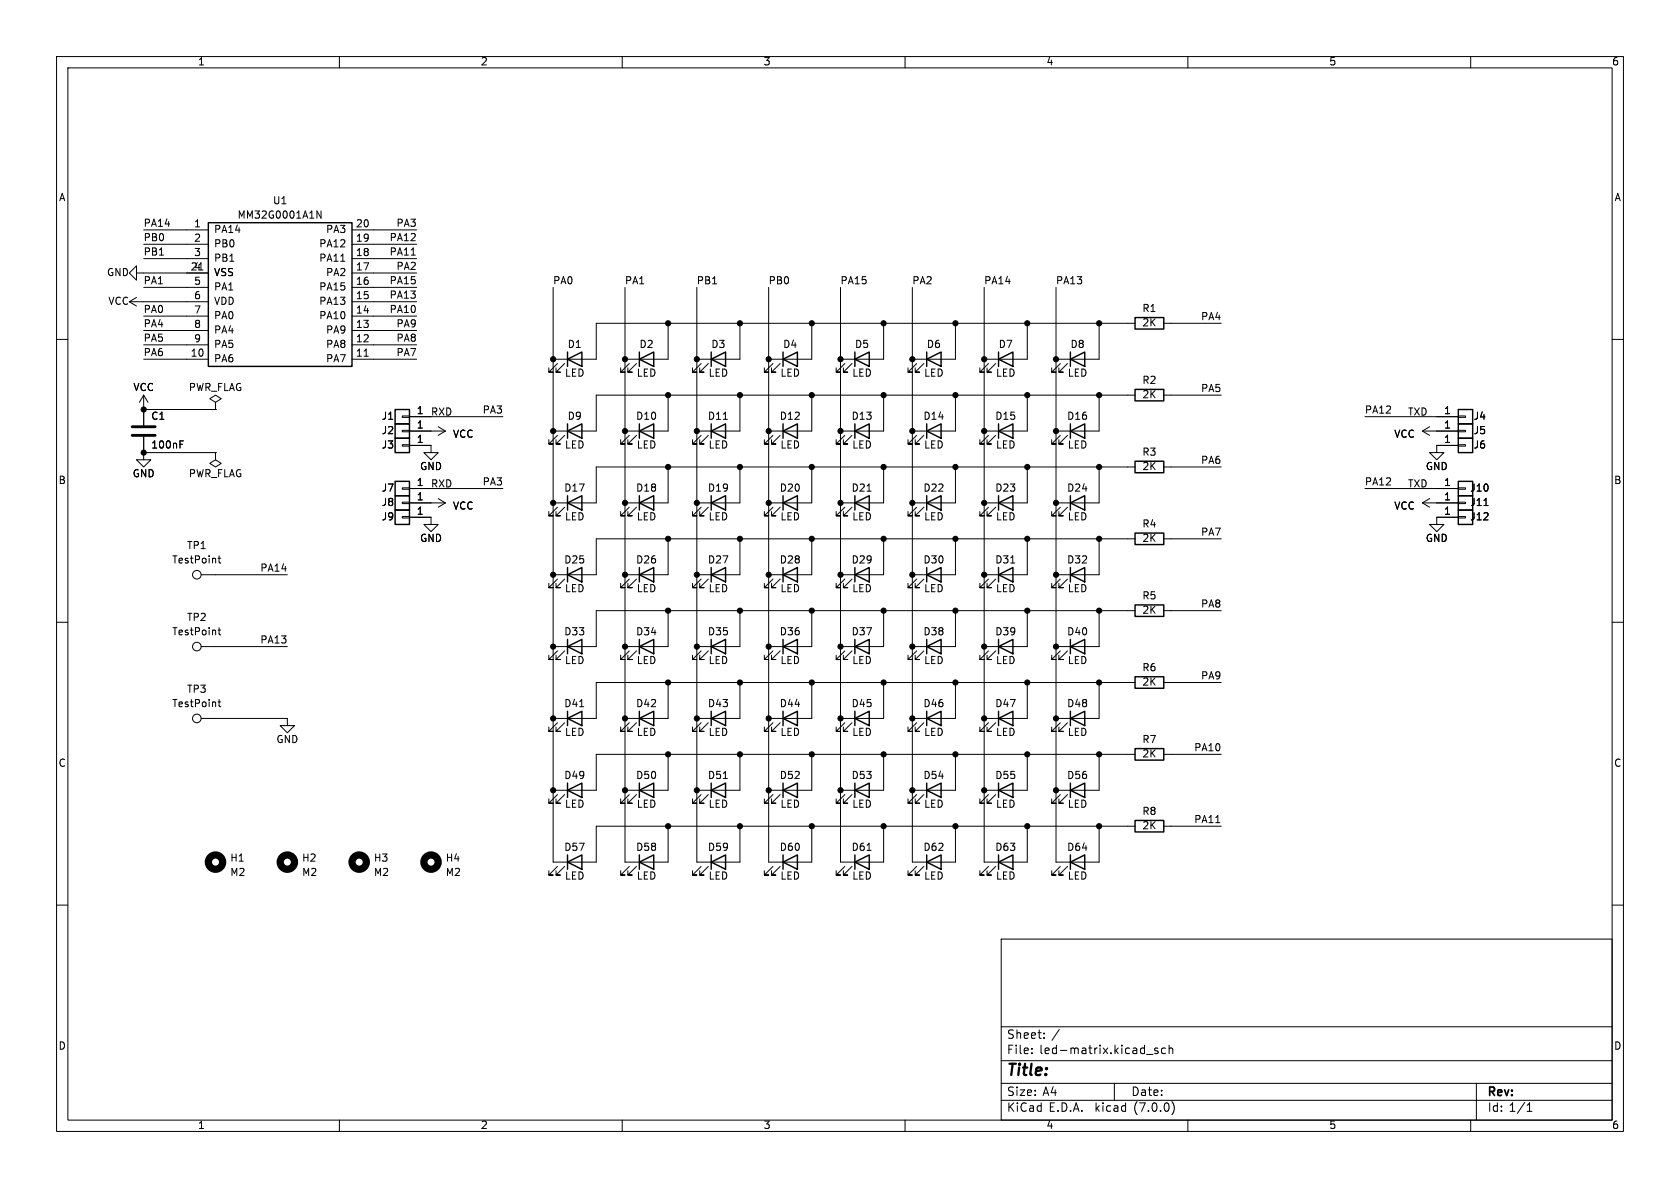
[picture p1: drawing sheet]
<svg xmlns="http://www.w3.org/2000/svg" width="297mm" height="210mm" viewBox="0 0 297 210" stroke-linecap="round" stroke-linejoin="round" font-family="sans-serif">
<g fill="none" stroke="#000" stroke-width=".18">
<path d="M10 10h277v190h-277zM12 12h273v186h-273zM60 10v2M110 10v2M160 10v2M210 10v2M260 10v2M56 37.3l.8 1.3v-1.3M10 60h2M22.9 53.3h13.9M22.9 53.3l1.2 .8M24.1 48.3v-1.3l-1.2 1.3 1.2 1.2v-1.2h12.7"/>
<path d="M24.1 52.6l-1.2 .7M25.4 40.6h11.4M25.4 58.4h11.4M25.4 55.9h11.4M25.4 50.8h11.4M25.4 45.7h11.4M25.4 43.2h11.4M35.2 47.7h.7M60.2 46.2h.8M62.2 40.6h11.5M62.2 58.4h11.5M62.2 55.9h11.5"/>
<path d="M62.2 53.3h11.5M62.2 50.8h11.5M62.2 48.3h11.5M62.2 45.7h11.5M62.2 43.2h11.5M72.7 45.1h.7M97.8 50.8v101.6h7.6v-6.3h95.3M110.5 50.8v101.6h7.6v-6.3M118.1 57.2v6.3h-7.6M123.2 50.8v101.6h7.6v-6.3M130.8 57.2v6.3h-7.6M135.9 50.8v101.6h7.6v-6.3"/>
<path d="M143.5 57.2v6.3h-7.6M148.6 50.8v101.6h7.6v-6.3M156.2 57.2v6.3h-7.6M161.3 50.8v101.6h7.6v-6.3M168.9 57.2v6.3h-7.6M174 50.8v101.6h7.6v-6.3M181.6 57.2v6.3h-7.6M186.7 50.8v101.6h7.6v-6.3M194.3 57.2v6.3h-7.6M200.7 57.2h-95.3v6.3h-7.6M205.7 57.2h10.2M285 60h2"/>
<path d="M25.4 63.5h11.4M25.4 61h11.4M25.4 69.9l-.8 1.2M25.4 69.9v5.3M25.4 77.2v2.8M25.4 69.9l.8 1.2M25.4 72.4h12.7M31.8 77.9h.6M38.1 71.1l1-.6-1-.6-1 .6 1 .6v1.3M38.1 72.4h.1M62.2 63.5h11.5M62.2 61h11.5"/>
<path d="M64.4 63h.7M71.1 73.5h1.3v.3h-1.3zM71.1 78.6h1.3v.3h-1.3zM71.1 76.1h1.3v.2h-1.3zM72.4 78.7h3.8v1.3h-1.3l1.3 1.3 1.3-1.3h-1.3M72.4 76.2h6.3M72.4 73.7h16.5M77.5 75.4l1.2 .8M78.7 76.2l-1.2 .8M98.6 77l-1.6 1.5h.8h-.8v-.8M98.6 64.3l-1.6 1.5h.8h-.8v-.8M99.8 77l-1.5 1.5h.8h-.8v-.8"/>
<path d="M99.8 64.3l-1.5 1.5h.8h-.8v-.8M111.3 77l-1.6 1.5h.8h-.8v-.8M111.3 64.3l-1.6 1.5h.8h-.8v-.8M112.5 77l-1.5 1.5h.8h-.8v-.8M112.5 64.3l-1.5 1.5h.8h-.8v-.8M118.1 69.9v6.3h-7.6M124 77l-1.6 1.5h.8h-.8v-.8M124 64.3l-1.6 1.5h.8h-.8v-.8M125.2 77l-1.5 1.5h.8h-.8v-.8M125.2 64.3l-1.5 1.5h.8h-.8v-.8M130.8 69.9v6.3h-7.6M136.7 77l-1.6 1.5h.8h-.8v-.8"/>
<path d="M136.7 64.3l-1.6 1.5h.8h-.8v-.8M137.9 77l-1.5 1.5h.8h-.8v-.8M137.9 64.3l-1.5 1.5h.8h-.8v-.8M143.5 69.9v6.3h-7.6M149.4 64.3l-1.6 1.5h.8h-.8v-.8M149.4 77l-1.6 1.5h.8h-.8v-.8M150.6 64.3l-1.5 1.5h.8h-.8v-.8M150.6 77l-1.5 1.5h.8h-.8v-.8M156.2 69.9v6.3h-7.6M162.1 77l-1.6 1.5h.8h-.8v-.8M162.1 64.3l-1.6 1.5h.8h-.8v-.8M163.3 77l-1.5 1.5h.8h-.8v-.8"/>
<path d="M163.3 64.3l-1.5 1.5h.8h-.8v-.8M168.9 69.9v6.3h-7.6M174.8 77l-1.6 1.5h.8h-.8v-.8M174.8 64.3l-1.6 1.5h.8h-.8v-.8M176 77l-1.5 1.5h.8h-.8v-.8M176 64.3l-1.5 1.5h.8h-.8v-.8M181.6 69.9v6.3h-7.6M187.5 77l-1.6 1.5h.8h-.8v-.8M187.5 64.3l-1.6 1.5h.8h-.8v-.8M188.7 77l-1.5 1.5h.8h-.8v-.8M188.7 64.3l-1.5 1.5h.8h-.8v-.8M194.3 69.9v6.3h-7.6"/>
<path d="M200.7 69.9h-95.3v6.3h-7.6M205.7 69.9h10.2M241.3 73.7h16.5M251.5 76.2h6.3M251.5 76.2l1.2 .8M252.7 75.4l-1.2 .8M257.8 78.6h1.3v.3h-1.3zM257.8 73.5h1.3v.3h-1.3zM257.8 76.1h1.3v.2h-1.3zM257.8 78.7h-3.8v1.3h-1.3l1.3 1.3 1.3-1.3h-1.3M25.4 80v1.3h1.3l-1.3 1.3-1.3-1.3h1.3M25.4 80h12.7"/>
<path d="M38.1 80v1.3l1 .6-1 .7-1-.7 1-.6M38.1 80h.1M38.5 98.7h.5M38.7 98.3v1l.3 .2M71.1 91.3h1.3v.3h-1.3zM71.1 88.8h1.3v.2h-1.3zM71.1 86.2h1.3v.3h-1.3zM72.4 91.4h3.8v1.3h-1.3l1.3 1.3 1.3-1.3h-1.3M72.4 88.9h6.3M72.4 86.4h16.5M77.5 88.1l1.2 .8M78.7 88.9l-1.2 .8"/>
<path d="M98.6 89.7l-1.6 1.5h.8h-.8v-.8M99.8 89.7l-1.5 1.5h.8h-.8v-.8M111.3 89.7l-1.6 1.5h.8h-.8v-.8M112.5 89.7l-1.5 1.5h.8h-.8v-.8M118.1 82.6v6.3h-7.6M118.1 95.3v6.3h-7.6M124 89.7l-1.6 1.5h.8h-.8v-.8M125.2 89.7l-1.5 1.5h.8h-.8v-.8M130.8 82.6v6.3h-7.6M130.8 95.3v6.3h-7.6M136.7 89.7l-1.6 1.5h.8h-.8v-.8M137.9 89.7l-1.5 1.5h.8h-.8v-.8"/>
<path d="M143.5 82.6v6.3h-7.6M143.5 95.3v6.3h-7.6M149.4 89.7l-1.6 1.5h.8h-.8v-.8M150.6 89.7l-1.5 1.5h.8h-.8v-.8M156.2 82.6v6.3h-7.6M156.2 95.3v6.3h-7.6M162.1 89.7l-1.6 1.5h.8h-.8v-.8M163.3 89.7l-1.5 1.5h.8h-.8v-.8M168.9 82.6v6.3h-7.6M168.9 95.3v6.3h-7.6M174.8 89.7l-1.6 1.5h.8h-.8v-.8M176 89.7l-1.5 1.5h.8h-.8v-.8"/>
<path d="M181.6 82.6v6.3h-7.6M181.6 95.3v6.3h-7.6M187.5 89.7l-1.6 1.5h.8h-.8v-.8M188.7 89.7l-1.5 1.5h.8h-.8v-.8M194.3 82.6v6.3h-7.6M194.3 95.3v6.3h-7.6M200.7 82.6h-95.3v6.3h-7.6M200.7 95.3h-95.3v6.3h-7.6M205.7 95.3h10.2M205.7 82.6h10.2M241.3 86.4h16.5M251.5 88.9h6.3"/>
<path d="M251.5 88.9l1.2 .8M252.7 88.1l-1.2 .8M257.8 88.8h1.3v.2h-1.3zM257.8 91.3h1.3v.3h-1.3zM257.8 86.2h1.3v.3h-1.3zM257.8 91.4h-3.8v1.3h-1.3l1.3 1.3 1.3-1.3h-1.3M262.3 89.4h.8M10 110h2M35.6 114.3h15.2M35.6 101.6h15.2M38.5 111.4h.5M38.7 111v1l.3 .2"/>
<path d="M98.6 115.1l-1.6 1.5h.8h-.8v-.8M98.6 102.4l-1.6 1.5h.8h-.8v-.8M99.8 115.1l-1.5 1.5h.8h-.8v-.8M99.8 102.4l-1.5 1.5h.8h-.8v-.8M111.3 102.4l-1.6 1.5h.8h-.8v-.8M111.3 115.1l-1.6 1.5h.8h-.8v-.8M112.5 102.4l-1.5 1.5h.8h-.8v-.8M112.5 115.1l-1.5 1.5h.8h-.8v-.8M118.1 108v6.3h-7.6M124 102.4l-1.6 1.5h.8h-.8v-.8M124 115.1l-1.6 1.5h.8h-.8v-.8M125.2 102.4l-1.5 1.5h.8h-.8v-.8"/>
<path d="M125.2 115.1l-1.5 1.5h.8h-.8v-.8M130.8 108v6.3h-7.6M136.7 102.4l-1.6 1.5h.8h-.8v-.8M136.7 115.1l-1.6 1.5h.8h-.8v-.8M137.9 102.4l-1.5 1.5h.8h-.8v-.8M137.9 115.1l-1.5 1.5h.8h-.8v-.8M143.5 108v6.3h-7.6M149.4 102.4l-1.6 1.5h.8h-.8v-.8M149.4 115.1l-1.6 1.5h.8h-.8v-.8M150.6 102.4l-1.5 1.5h.8h-.8v-.8M150.6 115.1l-1.5 1.5h.8h-.8v-.8M156.2 108v6.3h-7.6"/>
<path d="M162.1 102.4l-1.6 1.5h.8h-.8v-.8M162.1 115.1l-1.6 1.5h.8h-.8v-.8M163.3 102.4l-1.5 1.5h.8h-.8v-.8M163.3 115.1l-1.5 1.5h.8h-.8v-.8M168.9 108v6.3h-7.6M174.8 102.4l-1.6 1.5h.8h-.8v-.8M174.8 115.1l-1.6 1.5h.8h-.8v-.8M176 102.4l-1.5 1.5h.8h-.8v-.8M176 115.1l-1.5 1.5h.8h-.8v-.8M181.6 108v6.3h-7.6M187.5 115.1l-1.6 1.5h.8h-.8v-.8M187.5 102.4l-1.6 1.5h.8h-.8v-.8"/>
<path d="M188.7 115.1l-1.5 1.5h.8h-.8v-.8M188.7 102.4l-1.5 1.5h.8h-.8v-.8M194.3 108v6.3h-7.6M200.7 108h-95.3v6.3h-7.6M205.7 108h10.2M285 110h2M35.6 127h15.2v1.3h1.3l-1.3 1.2-1.3-1.2h1.3M38.5 124.1h.5M38.7 123.7v1l.3 .2M98.6 127.8l-1.6 1.5h.8h-.8v-.8M99.8 127.8l-1.5 1.5h.8h-.8v-.8M111.3 127.8l-1.6 1.5h.8h-.8v-.8"/>
<path d="M112.5 127.8l-1.5 1.5h.8h-.8v-.8M118.1 133.4v6.3h-7.6M118.1 120.7v6.3h-7.6M124 127.8l-1.6 1.5h.8h-.8v-.8M125.2 127.8l-1.5 1.5h.8h-.8v-.8M130.8 133.4v6.3h-7.6M130.8 120.7v6.3h-7.6M136.7 127.8l-1.6 1.5h.8h-.8v-.8M137.9 127.8l-1.5 1.5h.8h-.8v-.8M143.5 133.4v6.3h-7.6M143.5 120.7v6.3h-7.6M149.4 127.8l-1.6 1.5h.8h-.8v-.8"/>
<path d="M150.6 127.8l-1.5 1.5h.8h-.8v-.8M156.2 133.4v6.3h-7.6M156.2 120.7v6.3h-7.6M162.1 127.8l-1.6 1.5h.8h-.8v-.8M163.3 127.8l-1.5 1.5h.8h-.8v-.8M168.9 133.4v6.3h-7.6M168.9 120.7v6.3h-7.6M174.8 127.8l-1.6 1.5h.8h-.8v-.8M176 127.8l-1.5 1.5h.8h-.8v-.8M181.6 133.4v6.3h-7.6M181.6 120.7v6.3h-7.6M187.5 127.8l-1.6 1.5h.8h-.8v-.8"/>
<path d="M188.7 127.8l-1.5 1.5h.8h-.8v-.8M194.3 133.4v6.3h-7.6M194.3 120.7v6.3h-7.6M200.7 133.4h-95.3v6.3h-7.6M200.7 120.7h-95.3v6.3h-7.6M205.7 120.7h10.2M205.7 133.4h10.2M10 160h2M98.6 153.2l-1.6 1.5h.8h-.8v-.8M98.6 140.5l-1.6 1.5h.8h-.8v-.8M99.8 153.2l-1.5 1.5h.8h-.8v-.8M99.8 140.5l-1.5 1.5h.8h-.8v-.8"/>
<path d="M111.3 153.2l-1.6 1.5h.8h-.8v-.8M111.3 140.5l-1.6 1.5h.8h-.8v-.8M112.5 153.2l-1.5 1.5h.8h-.8v-.8M112.5 140.5l-1.5 1.5h.8h-.8v-.8M124 153.2l-1.6 1.5h.8h-.8v-.8M124 140.5l-1.6 1.5h.8h-.8v-.8M125.2 153.2l-1.5 1.5h.8h-.8v-.8M125.2 140.5l-1.5 1.5h.8h-.8v-.8M136.7 140.5l-1.6 1.5h.8h-.8v-.8M136.7 153.2l-1.6 1.5h.8h-.8v-.8M137.9 140.5l-1.5 1.5h.8h-.8v-.8M137.9 153.2l-1.5 1.5h.8h-.8v-.8"/>
<path d="M149.4 153.2l-1.6 1.5h.8h-.8v-.8M149.4 140.5l-1.6 1.5h.8h-.8v-.8M150.6 153.2l-1.5 1.5h.8h-.8v-.8M150.6 140.5l-1.5 1.5h.8h-.8v-.8M162.1 153.2l-1.6 1.5h.8h-.8v-.8M162.1 140.5l-1.6 1.5h.8h-.8v-.8M163.3 153.2l-1.5 1.5h.8h-.8v-.8M163.3 140.5l-1.5 1.5h.8h-.8v-.8M174.8 140.5l-1.6 1.5h.8h-.8v-.8M174.8 153.2l-1.6 1.5h.8h-.8v-.8M176 140.5l-1.5 1.5h.8h-.8v-.8M176 153.2l-1.5 1.5h.8h-.8v-.8"/>
<path d="M187.5 140.5l-1.6 1.5h.8h-.8v-.8M187.5 153.2l-1.6 1.5h.8h-.8v-.8M188.7 140.5l-1.5 1.5h.8h-.8v-.8M188.7 153.2l-1.5 1.5h.8h-.8v-.8M205.7 146.1h10.2M214.9 145.4h.8M285 160h2M177 166h108v32h-108zM60 198v2M110 198v2M160 198v2M177 194.5h108"/>
<path d="M177 191.5h108M177 187.5h108M177 181.5h108M182.4 186.1v.2M182.4 185.3v.2M184.6 183.4v.2M184.6 182.6v.2M197 191.5v3M202.7 186.4h1.1M204.7 185.3h-.4l-.2 .2 .1 .2 .5 .1v.4h-.6M206 185.3h-.4l-.3 .2v.5l.2 .2h.5M206.7 185.4l.2-.1h.4v1"/>
<path d="M206.7 184.8v1.5M207.2 194.7a1.72 1.72 0 0 1 0 2.3M210 198v2M260 198v2M261 191.5v6.5M270 196.5h.8M270 195.4l.4-.4v1.5"/>
<circle cx="34.8" cy="101.6" r=".76"/>
<circle cx="34.8" cy="114.3" r=".76"/>
<circle cx="34.8" cy="127" r=".76"/>
</g>
<g fill="none" stroke="#000" stroke-width=".25">
<path d="M36.8 39.4h25.4v25.4h-25.4zM200.7 56.1h5v2.1h-5zM69.8 72.4h2.6v2.5h-2.6zM69.8 77.5h2.6v2.5h-2.6zM69.8 74.9h2.6v2.6h-2.6zM100.3 76.2l2.6-1.3v2.6zM100.3 63.5l2.6-1.3v2.6zM100.3 62.2v2.6M100.3 74.9v2.6M113 76.2l2.6-1.3v2.6zM113 63.5l2.6-1.3v2.6zM113 62.2v2.6"/>
<path d="M113 74.9v2.6M125.7 76.2l2.6-1.3v2.6zM125.7 63.5l2.6-1.3v2.6zM125.7 62.2v2.6M125.7 74.9v2.6M138.4 76.2l2.6-1.3v2.6zM138.4 63.5l2.6-1.3v2.6zM138.4 62.2v2.6M138.4 74.9v2.6M151.1 63.5l2.6-1.3v2.6zM151.1 76.2l2.6-1.3v2.6zM151.1 62.2v2.6"/>
<path d="M151.1 74.9v2.6M163.8 76.2l2.6-1.3v2.6zM163.8 63.5l2.6-1.3v2.6zM163.8 62.2v2.6M163.8 74.9v2.6M176.5 76.2l2.6-1.3v2.6zM176.5 63.5l2.6-1.3v2.6zM176.5 62.2v2.6M176.5 74.9v2.6M189.2 76.2l2.6-1.3v2.6zM189.2 63.5l2.6-1.3v2.6zM189.2 62.2v2.6"/>
<path d="M189.2 74.9v2.6M200.7 68.8h5v2.1h-5zM257.8 77.5h2.5v2.5h-2.5zM257.8 72.4h2.5v2.5h-2.5zM257.8 74.9h2.5v2.6h-2.5zM69.8 90.2h2.6v2.5h-2.6zM69.8 87.6h2.6v2.6h-2.6zM69.8 85.1h2.6v2.5h-2.6zM100.3 88.9l2.6-1.3v2.6zM100.3 87.6v2.6M113 88.9l2.6-1.3v2.6zM113 87.6v2.6"/>
<path d="M125.7 88.9l2.6-1.3v2.6zM125.7 87.6v2.6M138.4 88.9l2.6-1.3v2.6zM138.4 87.6v2.6M151.1 88.9l2.6-1.3v2.6zM151.1 87.6v2.6M163.8 88.9l2.6-1.3v2.6zM163.8 87.6v2.6M176.5 88.9l2.6-1.3v2.6zM176.5 87.6v2.6M189.2 88.9l2.6-1.3v2.6zM189.2 87.6v2.6"/>
<path d="M200.7 94.2h5v2.1h-5zM200.7 81.5h5v2.1h-5zM257.8 87.6h2.5v2.6h-2.5zM257.8 90.2h2.5v2.5h-2.5zM257.8 85.1h2.5v2.5h-2.5zM100.3 114.3l2.6-1.3v2.6zM100.3 101.6l2.6-1.3v2.6zM100.3 100.3v2.6M100.3 113v2.6M113 101.6l2.6-1.3v2.6zM113 114.3l2.6-1.3v2.6zM113 100.3v2.6"/>
<path d="M113 113v2.6M125.7 101.6l2.6-1.3v2.6zM125.7 114.3l2.6-1.3v2.6zM125.7 100.3v2.6M125.7 113v2.6M138.4 101.6l2.6-1.3v2.6zM138.4 114.3l2.6-1.3v2.6zM138.4 100.3v2.6M138.4 113v2.6M151.1 101.6l2.6-1.3v2.6zM151.1 114.3l2.6-1.3v2.6zM151.1 100.3v2.6"/>
<path d="M151.1 113v2.6M163.8 101.6l2.6-1.3v2.6zM163.8 114.3l2.6-1.3v2.6zM163.8 100.3v2.6M163.8 113v2.6M176.5 101.6l2.6-1.3v2.6zM176.5 114.3l2.6-1.3v2.6zM176.5 100.3v2.6M176.5 113v2.6M189.2 114.3l2.6-1.3v2.6zM189.2 101.6l2.6-1.3v2.6zM189.2 100.3v2.6"/>
<path d="M189.2 113v2.6M200.7 119.6h5v2.1h-5zM200.7 106.9h5v2.1h-5zM100.3 127l2.6-1.3v2.6zM100.3 139.7l2.6-1.3v2.6zM100.3 125.7v2.6M100.3 138.4v2.6M113 139.7l2.6-1.3v2.6zM113 127l2.6-1.3v2.6zM113 125.7v2.6M113 138.4v2.6M125.7 139.7l2.6-1.3v2.6z"/>
<path d="M125.7 127l2.6-1.3v2.6zM125.7 125.7v2.6M125.7 138.4v2.6M138.4 139.7l2.6-1.3v2.6zM138.4 127l2.6-1.3v2.6zM138.4 125.7v2.6M138.4 138.4v2.6M151.1 127l2.6-1.3v2.6zM151.1 139.7l2.6-1.3v2.6zM151.1 125.7v2.6M151.1 138.4v2.6M163.8 139.7l2.6-1.3v2.6z"/>
<path d="M163.8 127l2.6-1.3v2.6zM163.8 125.7v2.6M163.8 138.4v2.6M176.5 139.7l2.6-1.3v2.6zM176.5 127l2.6-1.3v2.6zM176.5 125.7v2.6M176.5 138.4v2.6M189.2 139.7l2.6-1.3v2.6zM189.2 127l2.6-1.3v2.6zM189.2 125.7v2.6M189.2 138.4v2.6M200.7 132.3h5v2.1h-5z"/>
<path d="M100.3 152.4l2.6-1.3v2.6zM100.3 151.1v2.6M113 152.4l2.6-1.3v2.6zM113 151.1v2.6M125.7 152.4l2.6-1.3v2.6zM125.7 151.1v2.6M138.4 152.4l2.6-1.3v2.6zM138.4 151.1v2.6M151.1 152.4l2.6-1.3v2.6zM151.1 151.1v2.6M163.8 152.4l2.6-1.3v2.6zM163.8 151.1v2.6"/>
<path d="M176.5 152.4l2.6-1.3v2.6zM176.5 151.1v2.6M189.2 152.4l2.6-1.3v2.6zM189.2 151.1v2.6M200.7 145h5v2.1h-5z"/>
</g>
<path d="M23.4 77h4M23.4 75.4h4" fill="none" stroke="#000" stroke-width=".51"/>
<g fill="none" stroke="#000" stroke-width="1.3">
<circle cx="38.1" cy="152.4" r="1.27"/>
<circle cx="50.8" cy="152.4" r="1.27"/>
<circle cx="63.5" cy="152.4" r="1.27"/>
<circle cx="76.2" cy="152.4" r="1.27"/>
</g>
<g fill="#000" stroke="#000" stroke-width=".18">
<circle cx="118.1" cy="57.2" r=".46"/>
<circle cx="130.8" cy="57.2" r=".46"/>
<circle cx="143.5" cy="57.2" r=".46"/>
<circle cx="156.2" cy="57.2" r=".46"/>
<circle cx="168.9" cy="57.2" r=".46"/>
<circle cx="181.6" cy="57.2" r=".46"/>
<circle cx="194.3" cy="57.2" r=".46"/>
<circle cx="25.4" cy="72.4" r=".46"/>
<circle cx="97.8" cy="76.2" r=".46"/>
<circle cx="97.8" cy="63.5" r=".46"/>
<circle cx="110.5" cy="63.5" r=".46"/>
<circle cx="110.5" cy="76.2" r=".46"/>
<circle cx="118.1" cy="69.9" r=".46"/>
<circle cx="123.2" cy="63.5" r=".46"/>
<circle cx="123.2" cy="76.2" r=".46"/>
<circle cx="130.8" cy="69.9" r=".46"/>
<circle cx="135.9" cy="76.2" r=".46"/>
<circle cx="135.9" cy="63.5" r=".46"/>
<circle cx="143.5" cy="69.9" r=".46"/>
<circle cx="148.6" cy="76.2" r=".46"/>
<circle cx="148.6" cy="63.5" r=".46"/>
<circle cx="156.2" cy="69.9" r=".46"/>
<circle cx="161.3" cy="76.2" r=".46"/>
<circle cx="161.3" cy="63.5" r=".46"/>
<circle cx="168.9" cy="69.9" r=".46"/>
<circle cx="174" cy="76.2" r=".46"/>
<circle cx="174" cy="63.5" r=".46"/>
<circle cx="181.6" cy="69.9" r=".46"/>
<circle cx="186.7" cy="63.5" r=".46"/>
<circle cx="186.7" cy="76.2" r=".46"/>
<circle cx="194.3" cy="69.9" r=".46"/>
<circle cx="25.4" cy="80" r=".46"/>
<circle cx="97.8" cy="88.9" r=".46"/>
<circle cx="110.5" cy="88.9" r=".46"/>
<circle cx="118.1" cy="95.3" r=".46"/>
<circle cx="118.1" cy="82.6" r=".46"/>
<circle cx="123.2" cy="88.9" r=".46"/>
<circle cx="130.8" cy="82.6" r=".46"/>
<circle cx="130.8" cy="95.3" r=".46"/>
<circle cx="135.9" cy="88.9" r=".46"/>
<circle cx="143.5" cy="95.3" r=".46"/>
<circle cx="143.5" cy="82.6" r=".46"/>
<circle cx="148.6" cy="88.9" r=".46"/>
<circle cx="156.2" cy="82.6" r=".46"/>
<circle cx="156.2" cy="95.3" r=".46"/>
<circle cx="161.3" cy="88.9" r=".46"/>
<circle cx="168.9" cy="95.3" r=".46"/>
<circle cx="168.9" cy="82.6" r=".46"/>
<circle cx="174" cy="88.9" r=".46"/>
<circle cx="181.6" cy="95.3" r=".46"/>
<circle cx="181.6" cy="82.6" r=".46"/>
<circle cx="186.7" cy="88.9" r=".46"/>
<circle cx="194.3" cy="82.6" r=".46"/>
<circle cx="194.3" cy="95.3" r=".46"/>
<circle cx="97.8" cy="114.3" r=".46"/>
<circle cx="97.8" cy="101.6" r=".46"/>
<circle cx="110.5" cy="101.6" r=".46"/>
<circle cx="110.5" cy="114.3" r=".46"/>
<circle cx="118.1" cy="108" r=".46"/>
<circle cx="123.2" cy="101.6" r=".46"/>
<circle cx="123.2" cy="114.3" r=".46"/>
<circle cx="130.8" cy="108" r=".46"/>
<circle cx="135.9" cy="101.6" r=".46"/>
<circle cx="135.9" cy="114.3" r=".46"/>
<circle cx="143.5" cy="108" r=".46"/>
<circle cx="148.6" cy="114.3" r=".46"/>
<circle cx="148.6" cy="101.6" r=".46"/>
<circle cx="156.2" cy="108" r=".46"/>
<circle cx="161.3" cy="101.6" r=".46"/>
<circle cx="161.3" cy="114.3" r=".46"/>
<circle cx="168.9" cy="108" r=".46"/>
<circle cx="174" cy="101.6" r=".46"/>
<circle cx="174" cy="114.3" r=".46"/>
<circle cx="181.6" cy="108" r=".46"/>
<circle cx="186.7" cy="101.6" r=".46"/>
<circle cx="186.7" cy="114.3" r=".46"/>
<circle cx="194.3" cy="108" r=".46"/>
<circle cx="97.8" cy="139.7" r=".46"/>
<circle cx="97.8" cy="127" r=".46"/>
<circle cx="110.5" cy="139.7" r=".46"/>
<circle cx="110.5" cy="127" r=".46"/>
<circle cx="118.1" cy="133.4" r=".46"/>
<circle cx="118.1" cy="120.7" r=".46"/>
<circle cx="123.2" cy="139.7" r=".46"/>
<circle cx="123.2" cy="127" r=".46"/>
<circle cx="130.8" cy="133.4" r=".46"/>
<circle cx="130.8" cy="120.7" r=".46"/>
<circle cx="135.9" cy="139.7" r=".46"/>
<circle cx="135.9" cy="127" r=".46"/>
<circle cx="143.5" cy="133.4" r=".46"/>
<circle cx="143.5" cy="120.7" r=".46"/>
<circle cx="148.6" cy="139.7" r=".46"/>
<circle cx="148.6" cy="127" r=".46"/>
<circle cx="156.2" cy="120.7" r=".46"/>
<circle cx="156.2" cy="133.4" r=".46"/>
<circle cx="161.3" cy="139.7" r=".46"/>
<circle cx="161.3" cy="127" r=".46"/>
<circle cx="168.9" cy="120.7" r=".46"/>
<circle cx="168.9" cy="133.4" r=".46"/>
<circle cx="174" cy="127" r=".46"/>
<circle cx="174" cy="139.7" r=".46"/>
<circle cx="181.6" cy="120.7" r=".46"/>
<circle cx="181.6" cy="133.4" r=".46"/>
<circle cx="186.7" cy="139.7" r=".46"/>
<circle cx="186.7" cy="127" r=".46"/>
<circle cx="194.3" cy="120.7" r=".46"/>
<circle cx="194.3" cy="133.4" r=".46"/>
<circle cx="118.1" cy="146.1" r=".46"/>
<circle cx="130.8" cy="146.1" r=".46"/>
<circle cx="143.5" cy="146.1" r=".46"/>
<circle cx="156.2" cy="146.1" r=".46"/>
<circle cx="168.9" cy="146.1" r=".46"/>
<circle cx="181.6" cy="146.1" r=".46"/>
<circle cx="194.3" cy="146.1" r=".46"/>
</g>
<text font-size="2.8" x="178" y="190.8">Title:</text>
<g font-size="2.1">
<text x="178" y="183.9">Sheet:</text>
<text x="185.9" y="183.9">/</text>
<text x="178" y="186.6">File:</text>
<text x="183.8" y="186.6">led-matrix.kicad_sch</text>
<text x="178" y="196.8">KiCad</text>
<text x="178" y="194">Size:</text>
<text x="184.3" y="194">A4</text>
<text x="185.4" y="196.8">E.D.A.</text>
<text x="193.7" y="196.8">kicad</text>
<text x="200" y="194">Date:</text>
<text x="200.6" y="196.8">(7.0.0)</text>
<text x="263" y="194.2">Rev:</text>
<text x="263" y="196.8">Id: 1/1</text>
</g>
<g font-size="1.8">
<text x="35" y="11.8">1</text>
<text x="85" y="11.8">2</text>
<text x="135" y="11.8">3</text>
<text x="185" y="11.8">4</text>
<text x="235" y="11.8">5</text>
<text x="285" y="11.8">6</text>
<text x="10.4" y="35.8">A</text>
<text x="285.4" y="35.8">A</text>
<text x="25.4" y="40.3">PA14</text>
<text x="34.3" y="40.4">1</text>
<text x="37.8" y="41.5">PA14</text>
<text x="41.9" y="38.9">MM32G0001A1N</text>
<text x="48.2" y="36.4">U1</text>
<text x="57.5" y="41.5">PA3</text>
<text x="62.9" y="40.4">20</text>
<text x="70" y="40.3">PA3</text>
<text x="25.4" y="42.8">PB0</text>
<text x="25.4" y="45.4">PB1</text>
<text x="34.3" y="42.9">2</text>
<text x="34.3" y="45.5">3</text>
<text x="37.8" y="44">PB0</text>
<text x="37.8" y="46.5">PB1</text>
<text x="56.3" y="46.5">PA11</text>
<text x="56.3" y="44">PA12</text>
<text x="62.9" y="45.5">18</text>
<text x="62.9" y="42.9">19</text>
<text x="68.8" y="45.4">PA11</text>
<text x="68.8" y="42.8">PA12</text>
<text x="70" y="47.9">PA2</text>
<text x="18.9" y="49.1">GND</text>
<text x="25.4" y="50.5">PA1</text>
<text x="34.3" y="48">4</text>
<text x="34.3" y="50.5">5</text>
<text x="34.3" y="53.1">6</text>
<text x="37.8" y="49.1">VSS</text>
<text x="37.8" y="51.6">PA1</text>
<text x="56.3" y="51.6">PA15</text>
<text x="57.5" y="49.1">PA2</text>
<text x="62.9" y="53.1">15</text>
<text x="62.9" y="50.5">16</text>
<text x="62.9" y="48">17</text>
<text x="68.8" y="50.5">PA15</text>
<text x="68.8" y="53">PA13</text>
<text x="97.8" y="50.5">PA0</text>
<text x="110.5" y="50.5">PA1</text>
<text x="123.2" y="50.5">PB1</text>
<text x="135.9" y="50.5">PB0</text>
<text x="148.6" y="50.5">PA15</text>
<text x="161.3" y="50.5">PA2</text>
<text x="174" y="50.5">PA14</text>
<text x="186.7" y="50.5">PA13</text>
<text x="19.1" y="54.2">VCC</text>
<text x="25.4" y="58.1">PA4</text>
<text x="25.4" y="55.5">PA0</text>
<text x="34.3" y="55.6">7</text>
<text x="34.3" y="58.2">8</text>
<text x="37.8" y="54.2">VDD</text>
<text x="37.8" y="56.7">PA0</text>
<text x="37.8" y="59.2">PA4</text>
<text x="56.3" y="56.7">PA10</text>
<text x="56.3" y="54.2">PA13</text>
<text x="57.5" y="59.2">PA9</text>
<text x="62.9" y="58.2">13</text>
<text x="62.9" y="55.6">14</text>
<text x="68.8" y="55.5">PA10</text>
<text x="70" y="58.1">PA9</text>
<text x="201.9" y="55.4">R1</text>
<text x="201.9" y="58">2K</text>
<text x="212.2" y="56.8">PA4</text>
<text x="25.4" y="60.6">PA5</text>
<text x="25.4" y="63.2">PA6</text>
<text x="33.7" y="63.2">10</text>
<text x="34.3" y="60.7">9</text>
<text x="37.8" y="64.3">PA6</text>
<text x="37.8" y="61.8">PA5</text>
<text x="57.5" y="64.3">PA7</text>
<text x="57.5" y="61.8">PA8</text>
<text x="62.9" y="63.2">11</text>
<text x="62.9" y="60.7">12</text>
<text x="70" y="63.2">PA7</text>
<text x="70" y="60.6">PA8</text>
<text x="100.3" y="61.8">D1</text>
<text x="113" y="61.8">D2</text>
<text x="125.7" y="61.8">D3</text>
<text x="138.4" y="61.8">D4</text>
<text x="151.1" y="61.8">D5</text>
<text x="163.8" y="61.8">D6</text>
<text x="176.5" y="61.8">D7</text>
<text x="189.2" y="61.8">D8</text>
<text x="23.5" y="69.4">VCC</text>
<text x="33.3" y="69.4">PWR_FLAG</text>
<text x="99.8" y="66.9">LED</text>
<text x="112.5" y="66.9">LED</text>
<text x="125.2" y="66.9">LED</text>
<text x="137.9" y="66.9">LED</text>
<text x="150.6" y="66.9">LED</text>
<text x="163.3" y="66.9">LED</text>
<text x="176" y="66.9">LED</text>
<text x="188.7" y="66.9">LED</text>
<text x="201.9" y="68.1">R2</text>
<text x="201.9" y="70.7">2K</text>
<text x="212.2" y="69.5">PA5</text>
<text x="26.7" y="74.5">C1</text>
<text x="67.4" y="74.5">J1</text>
<text x="67.4" y="77">J2</text>
<text x="73.6" y="73.4">1</text>
<text x="73.6" y="75.9">1</text>
<text x="76.2" y="73.7">RXD</text>
<text x="80" y="77.7">VCC</text>
<text x="85.2" y="73.3">PA3</text>
<text x="100.3" y="74.5">D9</text>
<text x="112.4" y="74.5">D10</text>
<text x="125.1" y="74.5">D11</text>
<text x="137.8" y="74.5">D12</text>
<text x="150.5" y="74.5">D13</text>
<text x="163.2" y="74.5">D14</text>
<text x="175.9" y="74.5">D15</text>
<text x="188.6" y="74.5">D16</text>
<text x="241.3" y="73.3">PA12</text>
<text x="246.4" y="77.7">VCC</text>
<text x="248.9" y="73.7">TXD</text>
<text x="255.2" y="73.4">1</text>
<text x="255.2" y="75.9">1</text>
<text x="260.5" y="74.5">J4</text>
<text x="260.5" y="77">J5</text>
<text x="26.7" y="79.6">100nF</text>
<text x="67.4" y="79.6">J3</text>
<text x="73.6" y="78.5">1</text>
<text x="74.2" y="83.4">GND</text>
<text x="99.8" y="79.6">LED</text>
<text x="112.5" y="79.6">LED</text>
<text x="125.2" y="79.6">LED</text>
<text x="137.9" y="79.6">LED</text>
<text x="150.6" y="79.6">LED</text>
<text x="163.3" y="79.6">LED</text>
<text x="176" y="79.6">LED</text>
<text x="188.7" y="79.6">LED</text>
<text x="201.9" y="80.8">R3</text>
<text x="201.9" y="83.4">2K</text>
<text x="212.2" y="82.2">PA6</text>
<text x="252" y="83.4">GND</text>
<text x="255.2" y="78.5">1</text>
<text x="260.5" y="79.6">J6</text>
<text x="10.3" y="85.8">B</text>
<text x="23.4" y="84.6">GND</text>
<text x="33.3" y="84.6">PWR_FLAG</text>
<text x="67.4" y="89.7">J8</text>
<text x="67.4" y="87.2">J7</text>
<text x="73.6" y="88.6">1</text>
<text x="73.6" y="86.1">1</text>
<text x="76.2" y="86.4">RXD</text>
<text x="85.2" y="86">PA3</text>
<text x="99.7" y="87.2">D17</text>
<text x="112.4" y="87.2">D18</text>
<text x="125.1" y="87.2">D19</text>
<text x="137.8" y="87.2">D20</text>
<text x="150.5" y="87.2">D21</text>
<text x="163.2" y="87.2">D22</text>
<text x="175.9" y="87.2">D23</text>
<text x="188.6" y="87.2">D24</text>
<text x="241.3" y="86">PA12</text>
<text x="248.9" y="86.4">TXD</text>
<text x="255.2" y="88.6">1</text>
<text x="255.2" y="86.1">1</text>
<text x="259.9" y="89.7">J11</text>
<text x="259.9" y="87.2">J10</text>
<text x="285.3" y="85.8">B</text>
<text x="67.4" y="92.3">J9</text>
<text x="73.6" y="91.2">1</text>
<text x="80" y="90.4">VCC</text>
<text x="99.8" y="92.3">LED</text>
<text x="112.5" y="92.3">LED</text>
<text x="125.2" y="92.3">LED</text>
<text x="137.9" y="92.3">LED</text>
<text x="150.6" y="92.3">LED</text>
<text x="163.3" y="92.3">LED</text>
<text x="176" y="92.3">LED</text>
<text x="188.7" y="92.3">LED</text>
<text x="201.9" y="93.5">R4</text>
<text x="212.2" y="94.9">PA7</text>
<text x="246.4" y="90.4">VCC</text>
<text x="255.2" y="91.2">1</text>
<text x="259.9" y="92.3">J12</text>
<text x="30.4" y="99.9">TestPoint</text>
<text x="33" y="97.3">TP1</text>
<text x="45.9" y="101.3">PA14</text>
<text x="74.2" y="96.1">GND</text>
<text x="99.7" y="99.9">D25</text>
<text x="112.4" y="99.9">D26</text>
<text x="125.1" y="99.9">D27</text>
<text x="137.8" y="99.9">D28</text>
<text x="150.5" y="99.9">D29</text>
<text x="163.2" y="99.9">D30</text>
<text x="175.9" y="99.9">D31</text>
<text x="188.6" y="99.9">D32</text>
<text x="201.9" y="96.1">2K</text>
<text x="252" y="96.1">GND</text>
<text x="99.8" y="105">LED</text>
<text x="112.5" y="105">LED</text>
<text x="125.2" y="105">LED</text>
<text x="137.9" y="105">LED</text>
<text x="150.6" y="105">LED</text>
<text x="163.3" y="105">LED</text>
<text x="176" y="105">LED</text>
<text x="188.7" y="105">LED</text>
<text x="201.9" y="106.2">R5</text>
<text x="212.2" y="107.6">PA8</text>
<text x="30.4" y="112.6">TestPoint</text>
<text x="33" y="110">TP2</text>
<text x="45.9" y="114">PA13</text>
<text x="99.7" y="112.6">D33</text>
<text x="112.4" y="112.6">D34</text>
<text x="125.1" y="112.6">D35</text>
<text x="137.8" y="112.6">D36</text>
<text x="150.5" y="112.6">D37</text>
<text x="163.2" y="112.6">D38</text>
<text x="175.9" y="112.6">D39</text>
<text x="188.6" y="112.6">D40</text>
<text x="201.9" y="108.8">2K</text>
<text x="99.8" y="117.7">LED</text>
<text x="112.5" y="117.7">LED</text>
<text x="125.2" y="117.7">LED</text>
<text x="137.9" y="117.7">LED</text>
<text x="150.6" y="117.7">LED</text>
<text x="163.3" y="117.7">LED</text>
<text x="176" y="117.7">LED</text>
<text x="188.7" y="117.7">LED</text>
<text x="201.9" y="118.9">R6</text>
<text x="30.4" y="125.3">TestPoint</text>
<text x="33" y="122.7">TP3</text>
<text x="99.7" y="125.3">D41</text>
<text x="112.4" y="125.3">D42</text>
<text x="125.1" y="125.3">D43</text>
<text x="137.8" y="125.3">D44</text>
<text x="150.5" y="125.3">D45</text>
<text x="163.2" y="125.3">D46</text>
<text x="175.9" y="125.3">D47</text>
<text x="188.6" y="125.3">D48</text>
<text x="201.9" y="121.5">2K</text>
<text x="212.2" y="120.3">PA9</text>
<text x="48.8" y="131.6">GND</text>
<text x="99.8" y="130.4">LED</text>
<text x="112.5" y="130.4">LED</text>
<text x="125.2" y="130.4">LED</text>
<text x="137.9" y="130.4">LED</text>
<text x="150.6" y="130.4">LED</text>
<text x="163.3" y="130.4">LED</text>
<text x="176" y="130.4">LED</text>
<text x="188.7" y="130.4">LED</text>
<text x="201.9" y="131.6">R7</text>
<text x="10.3" y="135.8">C</text>
<text x="99.7" y="138">D49</text>
<text x="112.4" y="138">D50</text>
<text x="125.1" y="138">D51</text>
<text x="137.8" y="138">D52</text>
<text x="150.5" y="138">D53</text>
<text x="163.2" y="138">D54</text>
<text x="175.9" y="138">D55</text>
<text x="188.6" y="138">D56</text>
<text x="201.9" y="134.2">2K</text>
<text x="211" y="133">PA10</text>
<text x="285.3" y="135.8">C</text>
<text x="99.8" y="143.1">LED</text>
<text x="112.5" y="143.1">LED</text>
<text x="125.2" y="143.1">LED</text>
<text x="137.9" y="143.1">LED</text>
<text x="150.6" y="143.1">LED</text>
<text x="163.3" y="143.1">LED</text>
<text x="176" y="143.1">LED</text>
<text x="188.7" y="143.1">LED</text>
<text x="201.9" y="144.3">R8</text>
<text x="201.9" y="146.9">2K</text>
<text x="211" y="145.7">PA11</text>
<text x="40.6" y="152.6">H1</text>
<text x="40.6" y="155.1">M2</text>
<text x="53.3" y="152.6">H2</text>
<text x="53.3" y="155.1">M2</text>
<text x="66" y="152.6">H3</text>
<text x="66" y="155.1">M2</text>
<text x="78.7" y="152.6">H4</text>
<text x="78.7" y="155.1">M2</text>
<text x="99.7" y="150.7">D57</text>
<text x="99.8" y="155.8">LED</text>
<text x="112.4" y="150.7">D58</text>
<text x="112.5" y="155.8">LED</text>
<text x="125.1" y="150.7">D59</text>
<text x="125.2" y="155.8">LED</text>
<text x="137.8" y="150.7">D60</text>
<text x="137.9" y="155.8">LED</text>
<text x="150.5" y="150.7">D61</text>
<text x="150.6" y="155.8">LED</text>
<text x="163.2" y="150.7">D62</text>
<text x="163.3" y="155.8">LED</text>
<text x="175.9" y="150.7">D63</text>
<text x="176" y="155.8">LED</text>
<text x="188.6" y="150.7">D64</text>
<text x="188.7" y="155.8">LED</text>
<text x="10.3" y="185.8">D</text>
<text x="285.3" y="185.8">D</text>
<text x="35" y="199.8">1</text>
<text x="85" y="199.8">2</text>
<text x="135" y="199.8">3</text>
<text x="185" y="199.8">4</text>
<text x="235" y="199.8">5</text>
<text x="285" y="199.8">6</text>
</g>
</svg>
